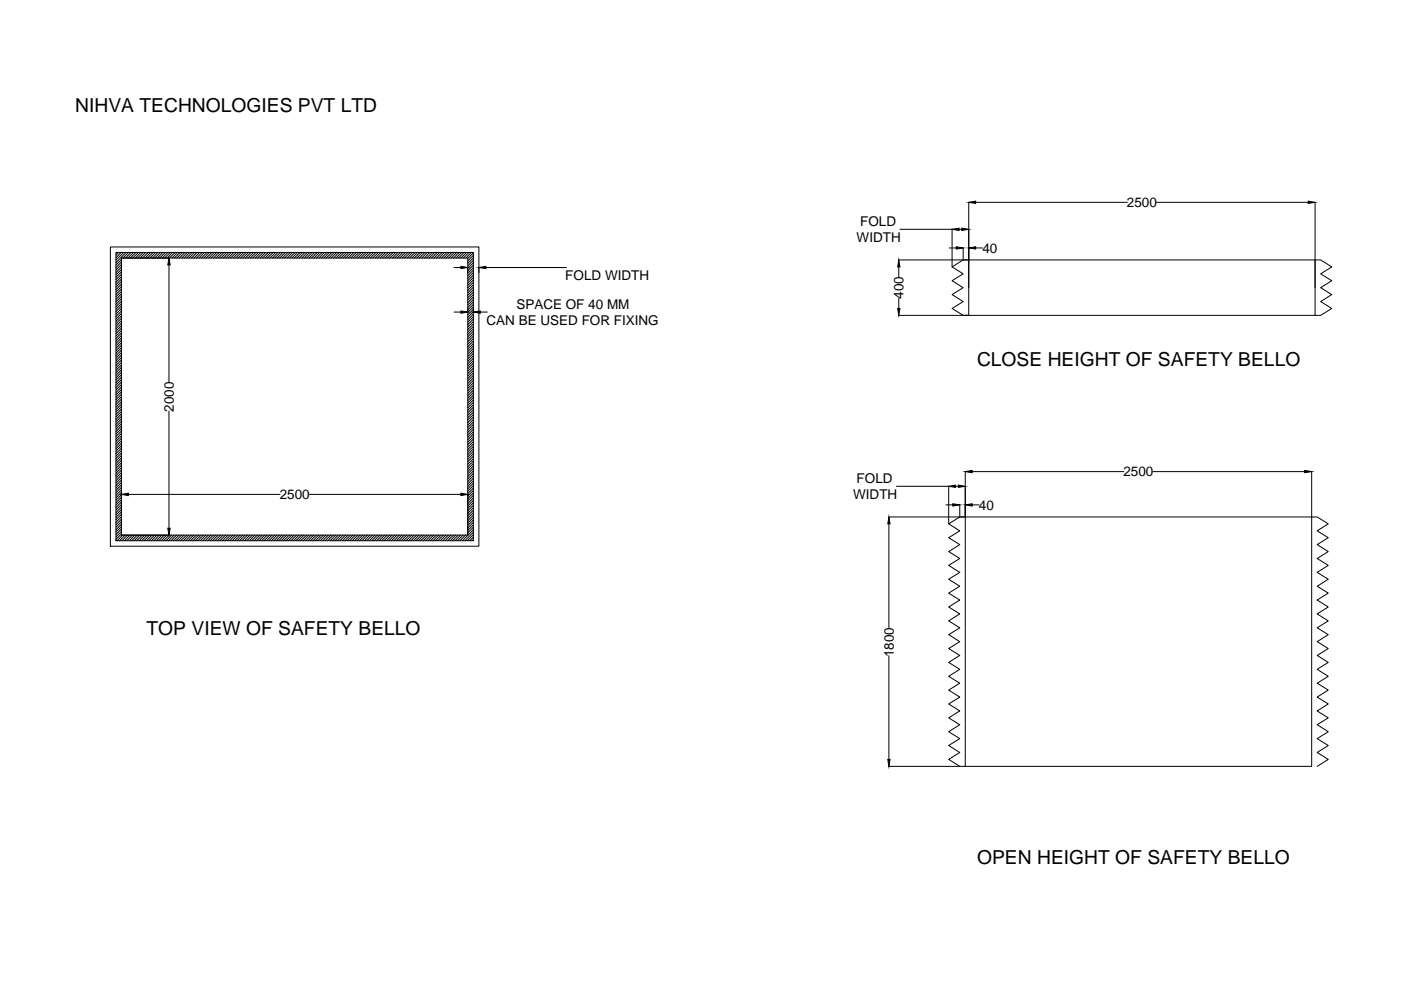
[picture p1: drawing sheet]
<svg xmlns="http://www.w3.org/2000/svg" width="594mm" height="420mm" viewBox="0 0 594 420" stroke-linecap="round" stroke-linejoin="round" font-family="sans-serif">
<!-- layer: 0 -->
<g fill="none" stroke="#000" stroke-width=".42">
<path d="M381.6 97.2h22.1v15.9M406.7 97.2h1.1M410.8 85.7v36.3M413.7 85.8h64.4M490.4 85.8h64.3M557.6 85.7v36.3M46.8 104.7h156.3v126.9h-156.3zM49.2 107h151.5v122.2h-151.5zM49.3 107l-.1 .2M50.3 107l-1.1 1.2M51.4 107l-2.2 2.3M51.5 109.4h146.9v117.5h-146.9z"/>
<path d="M51.5 110l-2.3 2.4M51.5 111.1l-2.3 2.3M51.5 112.1l-2.3 2.3M51.5 113.1l-2.3 2.4M51.5 114.2l-2.3 2.3M51.5 115.2l-2.3 2.4M51.5 116.3l-2.3 2.3M51.5 117.3l-2.3 2.3M51.5 118.3l-2.3 2.4M51.5 119.4l-2.3 2.3M51.5 109.4h20.2M52.4 107l-3.2 3.3"/>
<path d="M53.5 107l-4.3 4.4M54.5 107l-2.4 2.4M55.5 107l-2.3 2.4M56.6 107l-2.4 2.4M57.6 107l-2.3 2.4M58.7 107l-2.4 2.4M59.7 107l-2.4 2.4M60.7 107l-2.3 2.4M61.8 107l-2.4 2.4M62.8 107l-2.4 2.4M63.8 107l-2.3 2.4M64.9 107l-2.4 2.4"/>
<path d="M65.9 107l-2.3 2.4M67 107l-2.4 2.4M68 107l-2.4 2.4M69 107l-2.3 2.4M70.1 107l-2.4 2.4M71.1 107l-2.3 2.4M71.7 112.3v49.7M72.2 107l-2.4 2.4M73.2 107l-2.3 2.4M74.2 107l-2.3 2.4M75.3 107l-2.4 2.4M76.3 107l-2.4 2.4"/>
<path d="M77.3 107l-2.3 2.4M78.4 107l-2.4 2.4M79.4 107l-2.3 2.4M80.5 107l-2.4 2.4M81.5 107l-2.4 2.4M82.5 107l-2.3 2.4M83.6 107l-2.4 2.4M84.6 107l-2.3 2.4M85.7 107l-2.4 2.4M86.7 107l-2.3 2.4M87.7 107l-2.3 2.4M88.8 107l-2.4 2.4"/>
<path d="M89.8 107l-2.4 2.4M90.8 107l-2.3 2.4M91.9 107l-2.4 2.4M92.9 107l-2.3 2.4M94 107l-2.4 2.4M95 107l-2.3 2.4M96 107l-2.3 2.4M97.1 107l-2.4 2.4M98.1 107l-2.4 2.4M99.1 107l-2.3 2.4M100.2 107l-2.4 2.4M101.2 107l-2.3 2.4"/>
<path d="M102.3 107l-2.4 2.4M103.3 107l-2.3 2.4M104.3 107l-2.3 2.4M105.4 107l-2.4 2.4M106.4 107l-2.3 2.4M107.5 107l-2.4 2.4M108.5 107l-2.3 2.4M109.5 107l-2.3 2.4M110.6 107l-2.4 2.4M111.6 107l-2.4 2.4M112.6 107l-2.3 2.4M113.7 107l-2.4 2.4"/>
<path d="M114.7 107l-2.3 2.4M115.8 107l-2.4 2.4M116.8 107l-2.3 2.4M117.8 107l-2.3 2.4M118.9 107l-2.4 2.4M119.9 107l-2.3 2.4M121 107l-2.4 2.4M122 107l-2.3 2.4M123 107l-2.3 2.4M124.1 107l-2.4 2.4M125.1 107l-2.3 2.4M126.1 107l-2.3 2.4"/>
<path d="M127.2 107l-2.4 2.4M128.2 107l-2.3 2.4M129.3 107l-2.4 2.4M130.3 107l-2.3 2.4M131.3 107l-2.3 2.4M132.4 107l-2.4 2.4M133.4 107l-2.3 2.4M134.5 107l-2.4 2.4M135.5 107l-2.3 2.4M136.6 107l-2.4 2.4M137.6 107l-2.4 2.4M138.6 107l-2.3 2.4"/>
<path d="M139.6 107l-2.3 2.4M140.7 107l-2.4 2.4M141.7 107l-2.3 2.4M142.8 107l-2.4 2.4M143.8 107l-2.3 2.4M144.9 107l-2.4 2.4M145.9 107l-2.4 2.4M146.9 107l-2.3 2.4M147.9 107l-2.3 2.4M149 107l-2.4 2.4M150.1 107l-2.4 2.4M151.1 107l-2.4 2.4"/>
<path d="M152.1 107l-2.3 2.4M153.1 107l-2.3 2.4M154.2 107l-2.4 2.4M155.2 107l-2.3 2.4M156.3 107l-2.4 2.4M157.3 107l-2.3 2.4M158.4 107l-2.4 2.4M159.4 107l-2.4 2.4M160.4 107l-2.3 2.4M161.4 107l-2.3 2.4M162.5 107l-2.4 2.4M163.5 107l-2.3 2.4"/>
<path d="M164.6 107l-2.4 2.4M165.6 107l-2.3 2.4M166.7 107l-2.4 2.4M167.7 107l-2.4 2.4M168.7 107l-2.3 2.4M169.8 107l-2.4 2.4M170.8 107l-2.3 2.4M171.9 107l-2.4 2.4M172.9 107l-2.4 2.4M173.9 107l-2.3 2.4M174.9 107l-2.3 2.4M176 107l-2.4 2.4"/>
<path d="M177 107l-2.3 2.4M178.1 107l-2.4 2.4M179.1 107l-2.3 2.4M180.2 107l-2.4 2.4M181.2 107l-2.4 2.4M182.2 107l-2.3 2.4M183.3 107l-2.4 2.4M184.3 107l-2.3 2.4M185.4 107l-2.4 2.4M186.4 107l-2.3 2.4M187.4 107l-2.3 2.4M188.5 107l-2.4 2.4"/>
<path d="M189.5 107l-2.4 2.4M190.5 107l-2.3 2.4M191.6 107l-2.4 2.4M192.5 113.4h2.9M192.6 107l-2.3 2.4M193.7 107l-2.4 2.4M194.7 107l-2.4 2.4M195.7 107l-2.3 2.4M196.8 107l-2.4 2.4M197.8 107l-2.4 2.4M198.4 113.4v2.2M198.9 107l-2.4 2.4"/>
<path d="M199.9 107l-2.3 2.4M200.7 107.2l-2.3 2.4M200.7 108.3l-2.3 2.3M200.7 109.3l-2.3 2.3M200.7 110.3l-2.3 2.4M200.7 111.4l-2.3 2.3M200.7 112.4l-2.3 2.4M200.7 113.5l-2.3 2.3M200.7 114.5l-2.3 2.4M200.7 115.5l-2.3 2.4M200.7 116.6l-2.3 2.3M200.7 117.6l-2.3 2.4"/>
<path d="M200.7 118.7l-2.3 2.3M200.7 119.7l-2.3 2.4M203.1 113.4v2.2M206 113.4h34.2M381.1 110.2h29.7h-2.4l-4.7 3 4.7 2.9-4.7 2.9 4.7 3-4.7 2.9 4.7 3-4.7 2.9 4.7 2.9h2.4M381.1 113.2v4.2M402.5 105.1h3M408.4 105.1v5.1M410.8 110.2h146.8v23.5h-146.8zM413.7 105.1h2.9M557.6 110.2h2.4l4.7 3-4.7 2.9 4.7 2.9-4.7 3 4.7 2.9-4.7 3 4.7 2.9-4.7 2.9h-2.4M51.5 120.4l-2.3 2.4"/>
<path d="M51.5 121.5l-2.3 2.3M51.5 122.5l-2.3 2.4M51.5 123.5l-2.3 2.4M51.5 124.6l-2.3 2.3M51.5 125.6l-2.3 2.3M51.5 126.6l-2.3 2.4M51.5 127.7l-2.3 2.3M51.5 128.7l-2.3 2.4M51.5 129.8l-2.3 2.3M51.5 130.8l-2.3 2.4M51.5 131.8l-2.3 2.4M51.5 132.9l-2.3 2.3"/>
<path d="M51.5 133.9l-2.3 2.3M51.5 134.9l-2.3 2.4M51.5 136l-2.3 2.3M51.5 137l-2.3 2.4M51.5 138.1l-2.3 2.3M51.5 139.1l-2.3 2.3M192.5 132.3h2.9M198.4 130.8v1.5M200.7 120.7l-2.3 2.4M200.7 121.8l-2.3 2.3M200.7 122.8l-2.3 2.4M200.7 123.8l-2.3 2.4"/>
<path d="M200.7 124.9l-2.3 2.3M200.7 125.9l-2.3 2.4M200.7 127l-2.3 2.3M200.7 128l-2.3 2.4M200.7 129l-2.3 2.4M200.7 130.1l-2.3 2.3M200.7 131.1l-2.3 2.4M200.7 132.2l-2.3 2.3M200.7 133.2l-2.3 2.4M200.7 134.3l-2.3 2.3M200.7 135.3l-2.3 2.3M200.7 136.3l-2.3 2.4"/>
<path d="M200.7 137.3l-2.3 2.4M200.7 138.4l-2.3 2.3M200.7 139.4l-2.3 2.4M200.7 130.8v1.5M203.7 132.3h2.9M381.1 133.7h29.7M381.1 126.6v4.2M51.5 140.1l-2.3 2.4M51.5 141.2l-2.3 2.3M51.5 142.2l-2.3 2.4M51.5 143.3l-2.3 2.3M51.5 144.3l-2.3 2.4"/>
<path d="M51.5 145.3l-2.3 2.4M51.5 146.4l-2.3 2.3M51.5 147.4l-2.3 2.3M51.5 148.4l-2.3 2.4M51.5 149.5l-2.3 2.3M51.5 150.5l-2.3 2.4M51.5 151.6l-2.3 2.3M51.5 152.6l-2.3 2.4M51.5 153.6l-2.3 2.4M51.5 154.7l-2.3 2.3M51.5 155.7l-2.3 2.4M51.5 156.8l-2.3 2.3"/>
<path d="M51.5 157.8l-2.3 2.4M51.5 158.8l-2.3 2.4M51.5 159.9l-2.3 2.3M200.7 140.5l-2.3 2.3M200.7 141.5l-2.3 2.4M200.7 142.6l-2.3 2.3M200.7 143.6l-2.3 2.3M200.7 144.6l-2.3 2.4M200.7 145.7l-2.3 2.3M200.7 146.7l-2.3 2.4M200.7 147.8l-2.3 2.3M200.7 148.8l-2.3 2.3"/>
<path d="M200.7 149.8l-2.3 2.4M200.7 150.8l-2.3 2.4M200.7 151.9l-2.3 2.3M200.7 152.9l-2.3 2.4M200.7 154l-2.3 2.3M200.7 155l-2.3 2.4M200.7 156.1l-2.3 2.3M200.7 157.1l-2.3 2.3M200.7 158.1l-2.3 2.4M200.7 159.1l-2.3 2.4M51.5 160.9l-2.3 2.4M51.5 161.9l-2.3 2.4"/>
<path d="M51.5 163l-2.3 2.3M51.5 164l-2.3 2.4M51.5 165.1l-2.3 2.3M51.5 166.1l-2.3 2.4M51.5 167.1l-2.3 2.4M51.5 168.2l-2.3 2.3M51.5 169.2l-2.3 2.3M51.5 170.3l-2.3 2.3M51.5 171.3l-2.3 2.4M51.5 172.4l-2.3 2.3M51.5 173.4l-2.3 2.3M51.5 174.4l-2.3 2.4"/>
<path d="M51.5 175.4l-2.3 2.4M51.5 176.5l-2.3 2.3M51.5 177.5l-2.3 2.4M51.5 178.6l-2.3 2.3M51.5 179.6l-2.3 2.4M71.7 174.3v49.7M200.7 160.2l-2.3 2.3M200.7 161.2l-2.3 2.4M200.7 162.3l-2.3 2.3M200.7 163.3l-2.3 2.4M200.7 164.4l-2.3 2.3M200.7 165.4l-2.3 2.3"/>
<path d="M200.7 166.4l-2.3 2.4M200.7 167.5l-2.3 2.3M200.7 168.5l-2.3 2.4M200.7 169.6l-2.3 2.3M200.7 170.6l-2.3 2.3M200.7 171.6l-2.3 2.4M200.7 172.6l-2.3 2.4M200.7 173.7l-2.3 2.3M200.7 174.7l-2.3 2.4M200.7 175.8l-2.3 2.3M200.7 176.8l-2.3 2.4M200.7 177.9l-2.3 2.3"/>
<path d="M200.7 178.9l-2.3 2.3M200.7 179.9l-2.3 2.4M51.5 180.7l-2.3 2.3M51.5 181.7l-2.3 2.3M51.5 182.7l-2.3 2.4M51.5 183.7l-2.3 2.4M51.5 184.8l-2.3 2.3M51.5 185.8l-2.3 2.4M51.5 186.9l-2.3 2.3M51.5 187.9l-2.3 2.4M51.5 188.9l-2.3 2.4M51.5 190l-2.3 2.3"/>
<path d="M51.5 191l-2.3 2.4M51.5 192.1l-2.3 2.3M51.5 193.1l-2.3 2.4M51.5 194.2l-2.3 2.3M51.5 195.2l-2.3 2.3M51.5 196.2l-2.3 2.4M51.5 197.2l-2.3 2.4M51.5 198.3l-2.3 2.3M51.5 199.3l-2.3 2.4M200.7 181l-2.3 2.3M200.7 182l-2.3 2.4M200.7 183.1l-2.3 2.3"/>
<path d="M200.7 184.1l-2.3 2.4M200.7 185.1l-2.3 2.4M200.7 186.2l-2.3 2.3M200.7 187.2l-2.3 2.3M200.7 188.2l-2.3 2.4M200.7 189.3l-2.3 2.3M200.7 190.3l-2.3 2.4M200.7 191.4l-2.3 2.3M200.7 192.4l-2.3 2.3M200.7 193.4l-2.3 2.4M200.7 194.5l-2.3 2.3M200.7 195.5l-2.3 2.4"/>
<path d="M200.7 196.6l-2.3 2.3M200.7 197.6l-2.3 2.4M200.7 198.6l-2.3 2.4M200.7 199.7l-2.3 2.3M409.3 199.9v19.3M412.3 200h64.3M488.9 200h64.3M556.2 199.9v19.3h2.3l4.7 2.9-4.7 3 4.7 2.9-4.7 2.9 4.7 3-4.7 2.9 4.7 2.9-4.7 3 4.7 2.9-4.7 3 4.7 2.9-4.7 2.9 4.7 3-4.7 2.9 4.7 2.9-4.7 3 4.7 2.9-4.7 2.9 4.7 3-4.7 2.9 4.7 3-4.7 2.9 4.7 2.9-4.7 3 4.7 2.9-4.7 2.9 4.7 3-4.7 2.9 4.7 2.9-4.7 3 4.7 2.9-4.7 3 4.7 2.9-4.7 2.9 4.7 3-4.7 2.9M51.5 200.4l-2.3 2.3M51.5 201.4l-2.3 2.4M51.5 202.5l-2.3 2.3M51.5 203.5l-2.3 2.3"/>
<path d="M51.5 204.5l-2.3 2.4M51.5 205.6l-2.3 2.3M51.5 206.6l-2.3 2.4M51.5 207.7l-2.3 2.3M51.5 208.7l-2.3 2.3M51.5 209.7l-2.3 2.4M51.5 210.7l-2.3 2.4M51.5 211.8l-2.3 2.3M51.5 212.8l-2.3 2.4M51.5 213.9l-2.3 2.3M51.5 214.9l-2.3 2.4M51.5 216l-2.3 2.3"/>
<path d="M51.5 217l-2.3 2.3M51.5 218l-2.3 2.4M51.5 219.1l-2.3 2.3M51.5 209.6v17.3M54.4 209.6h64.4M131.1 209.6h64.3M198.4 209.6v17.3M200.7 200.7l-2.3 2.3M200.7 201.7l-2.3 2.4M200.7 202.8l-2.3 2.3M200.7 203.8l-2.3 2.4M200.7 204.9l-2.3 2.3"/>
<path d="M200.7 205.9l-2.3 2.4M200.7 206.9l-2.3 2.4M200.7 208l-2.3 2.3M200.7 209l-2.3 2.3M200.7 210l-2.3 2.4M200.7 211.1l-2.3 2.4M200.7 212.1l-2.3 2.4M200.7 213.2l-2.3 2.3M200.7 214.2l-2.3 2.3M200.7 215.2l-2.3 2.4M200.7 216.3l-2.3 2.3M200.7 217.3l-2.3 2.4"/>
<path d="M200.7 218.4l-2.3 2.3M200.7 219.4l-2.3 2.4M376.9 219.2h32.4M380.1 206.2h22.2v15.9M401.1 214.1h2.9M405.2 206.2h1.2M407 214.1v5.1M409.3 219.2h146.9v105.7h-146.9zM409.3 219.2h-2.3l-4.7 2.9 4.7 3-4.7 2.9 4.7 2.9-4.7 3 4.7 2.9-4.7 2.9 4.7 3-4.7 2.9 4.7 3-4.7 2.9 4.7 2.9-4.7 3 4.7 2.9-4.7 2.9 4.7 3-4.7 2.9 4.7 2.9-4.7 3 4.7 2.9-4.7 3 4.7 2.9-4.7 2.9 4.7 3-4.7 2.9 4.7 2.9-4.7 3 4.7 2.9-4.7 2.9 4.7 3-4.7 2.9 4.7 3-4.7 2.9 4.7 2.9-4.7 3 4.7 2.9M412.3 214.1h2.9M51.5 220.1l-2.3 2.4M51.5 221.2l-2.3 2.3"/>
<path d="M51.5 222.2l-2.3 2.4M51.5 223.2l-2.3 2.4M51.5 224.3l-2.3 2.3M51.5 225.3l-2.3 2.3M51.5 226.3l-2.3 2.4M51.5 226.9h20.2M52 226.9l-2.4 2.3M53 226.9l-2.3 2.3M54.1 226.9l-2.4 2.3M55.1 226.9l-2.3 2.3M56.2 226.9l-2.4 2.3M57.2 226.9l-2.4 2.3"/>
<path d="M58.2 226.9l-2.3 2.3M59.3 226.9l-2.4 2.3M60.3 226.9l-2.4 2.3M61.4 226.9l-2.4 2.3M62.4 226.9l-2.3 2.3M63.4 226.9l-2.3 2.3M64.5 226.9l-2.4 2.3M65.5 226.9l-2.4 2.3M66.5 226.9l-2.3 2.3M67.6 226.9l-2.4 2.3M68.6 226.9l-2.3 2.3M69.7 226.9l-2.4 2.3"/>
<path d="M70.7 226.9l-2.3 2.3M71.7 226.9l-2.3 2.3M72.8 226.9l-2.4 2.3M73.8 226.9l-2.4 2.3M74.8 226.9l-2.3 2.3M75.9 226.9l-2.4 2.3M76.9 226.9l-2.3 2.3M78 226.9l-2.4 2.3M79 226.9l-2.3 2.3M80 226.9l-2.3 2.3M81.1 226.9l-2.4 2.3M82.1 226.9l-2.3 2.3"/>
<path d="M83.2 226.9l-2.4 2.3M84.2 226.9l-2.3 2.3M85.2 226.9l-2.3 2.3M86.3 226.9l-2.4 2.3M87.3 226.9l-2.4 2.3M88.3 226.9l-2.3 2.3M89.4 226.9l-2.4 2.3M90.4 226.9l-2.3 2.3M91.5 226.9l-2.4 2.3M92.5 226.9l-2.3 2.3M93.5 226.9l-2.3 2.3M94.6 226.9l-2.4 2.3"/>
<path d="M95.6 226.9l-2.3 2.3M96.7 226.9l-2.4 2.3M97.7 226.9l-2.3 2.3M98.7 226.9l-2.3 2.3M99.8 226.9l-2.4 2.3M100.8 226.9l-2.3 2.3M101.8 226.9l-2.3 2.3M102.9 226.9l-2.4 2.3M103.9 226.9l-2.3 2.3M105 226.9l-2.4 2.3M106 226.9l-2.3 2.3M107 226.9l-2.3 2.3"/>
<path d="M108.1 226.9l-2.4 2.3M109.1 226.9l-2.3 2.3M110.2 226.9l-2.4 2.3M111.2 226.9l-2.3 2.3M112.3 226.9l-2.4 2.3M113.3 226.9l-2.4 2.3M114.3 226.9l-2.3 2.3M115.3 226.9l-2.3 2.3M116.4 226.9l-2.4 2.3M117.4 226.9l-2.3 2.3M118.5 226.9l-2.4 2.3M119.5 226.9l-2.3 2.3"/>
<path d="M120.6 226.9l-2.4 2.3M121.6 226.9l-2.4 2.3M122.6 226.9l-2.3 2.3M123.6 226.9l-2.3 2.3M124.7 226.9l-2.4 2.3M125.7 226.9l-2.3 2.3M126.8 226.9l-2.4 2.3M127.8 226.9l-2.3 2.3M128.8 226.9l-2.3 2.3M129.9 226.9l-2.4 2.3M130.9 226.9l-2.3 2.3M132 226.9l-2.4 2.3"/>
<path d="M133 226.9l-2.3 2.3M134.1 226.9l-2.4 2.3M135.1 226.9l-2.4 2.3M136.1 226.9l-2.3 2.3M137.1 226.9l-2.3 2.3M138.2 226.9l-2.4 2.3M139.2 226.9l-2.3 2.3M140.3 226.9l-2.4 2.3M141.3 226.9l-2.3 2.3M142.4 226.9l-2.4 2.3M143.4 226.9l-2.4 2.3M144.4 226.9l-2.3 2.3"/>
<path d="M145.5 226.9l-2.4 2.3M146.5 226.9l-2.3 2.3M147.6 226.9l-2.4 2.3M148.6 226.9l-2.4 2.3M149.6 226.9l-2.3 2.3M150.7 226.9l-2.4 2.3M151.7 226.9l-2.4 2.3M152.7 226.9l-2.3 2.3M153.8 226.9l-2.4 2.3M154.8 226.9l-2.3 2.3M155.9 226.9l-2.4 2.3M156.9 226.9l-2.4 2.3"/>
<path d="M157.9 226.9l-2.3 2.3M159 226.9l-2.4 2.3M160 226.9l-2.3 2.3M161.1 226.9l-2.4 2.3M162.1 226.9l-2.3 2.3M163.1 226.9l-2.3 2.3M164.2 226.9l-2.4 2.3M165.2 226.9l-2.4 2.3M166.2 226.9l-2.3 2.3M167.3 226.9l-2.4 2.3M168.3 226.9l-2.3 2.3M169.4 226.9l-2.4 2.3"/>
<path d="M170.4 226.9l-2.4 2.3M171.4 226.9l-2.3 2.3M172.5 226.9l-2.4 2.3M173.5 226.9l-2.4 2.3M174.5 226.9l-2.3 2.3M175.6 226.9l-2.3 2.3M176.6 226.9l-2.3 2.3M177.7 226.9l-2.4 2.3M178.7 226.9l-2.4 2.3M179.7 226.9l-2.3 2.3M180.8 226.9l-2.4 2.3M181.8 226.9l-2.3 2.3"/>
<path d="M182.9 226.9l-2.4 2.3M183.9 226.9l-2.3 2.3M184.9 226.9l-2.3 2.3M186 226.9l-2.4 2.3M187 226.9l-2.4 2.3M188 226.9l-2.3 2.3M189.1 226.9l-2.4 2.3M190.1 226.9l-2.3 2.3M191.2 226.9l-2.4 2.3M192.2 226.9l-2.3 2.3M193.2 226.9l-2.3 2.3M194.3 226.9l-2.4 2.3"/>
<path d="M195.3 226.9l-2.3 2.3M196.4 226.9l-2.4 2.3M197.4 226.9l-2.3 2.3M200.7 220.4l-2.3 2.4M200.7 221.5l-2.3 2.3M200.7 222.5l-2.3 2.3M200.7 223.5l-2.3 2.4M200.7 224.6l-4.6 4.6M200.7 225.6l-3.6 3.6M200.7 226.7l-2.6 2.5M200.7 227.7l-1.5 1.5M200.7 228.7l-.5 .5"/>
<path d="M376.9 222.1v44M376.9 278v44M376.9 324.9h32.4"/>
</g>
<g fill="#000" stroke="#000" stroke-width=".42">
<path d="M403.7 97.2l3-.5v1zM407.8 96.7l3 .5-3 .5zM410.8 85.8l2.9-.5v.9zM554.7 85.3l2.9 .5-2.9 .4zM71.7 109.4l.5 2.9h-1.1zM195.4 112.9l3 .5-3 .5zM203.1 113.4l2.9-.5v1zM381.1 110.2l.5 3h-1zM405.5 104.6l2.9 .5-2.9 .5zM410.8 105.1l2.9-.5v1zM195.4 131.8l3 .5-3 .5zM200.7 132.3l3-.5v1z"/>
<path d="M380.6 130.8h1l-.5 2.9zM409.3 200l3-.6v1zM553.2 199.4l3 .6-3 .4zM51.5 209.6l2.9-.5v1zM195.4 209.1l3 .5-3 .5zM404 213.6l3 .5-3 .5zM402.3 206.2l2.9-.5v.9zM406.4 205.7l2.9 .5-2.9 .4zM409.3 214.1l3-.5v1zM71.1 224h1.1l-.5 2.9zM376.9 219.2l.5 2.9h-.9zM376.5 322h.9l-.5 2.9z"/>
</g>
<g font-size="8.2">
<text x="31.9" y="47.6">NIHVA TECHNOLOGIES PVT LTD</text>
<text x="414.3" y="155.2">CLOSE HEIGHT OF SAFETY BELLO</text>
<text x="62.1" y="269">TOP VIEW OF SAFETY BELLO</text>
<text x="414.3" y="366.4">OPEN HEIGHT OF SAFETY BELLO</text>
</g>
<g font-size="5.7">
<text x="477.9" y="87.8">2500</text>
<text x="364.7" y="95.9">FOLD</text>
<text x="363.2" y="102.8">WIDTH</text>
<text x="416.6" y="107.1">40</text>
<text x="239.7" y="118.8">FOLD WIDTH</text>
<text x="219" y="130.9">SPACE OF 40 MM</text>
<text x="383.1" y="126.7" transform="rotate(-90 383.1 126.7)">400</text>
<text x="206.3" y="137.8">CAN BE USED FOR FIXING</text>
<text x="73.7" y="174.5" transform="rotate(-90 73.7 174.5)">2000</text>
<text x="476.4" y="201.9">2500</text>
<text x="363.2" y="204.8">FOLD</text>
<text x="118.6" y="211.6">2500</text>
<text x="361.8" y="211.7">WIDTH</text>
<text x="415.1" y="216.1">40</text>
<text x="379" y="278.6" transform="rotate(-90 379 278.6)">1800</text>
</g>
</svg>
